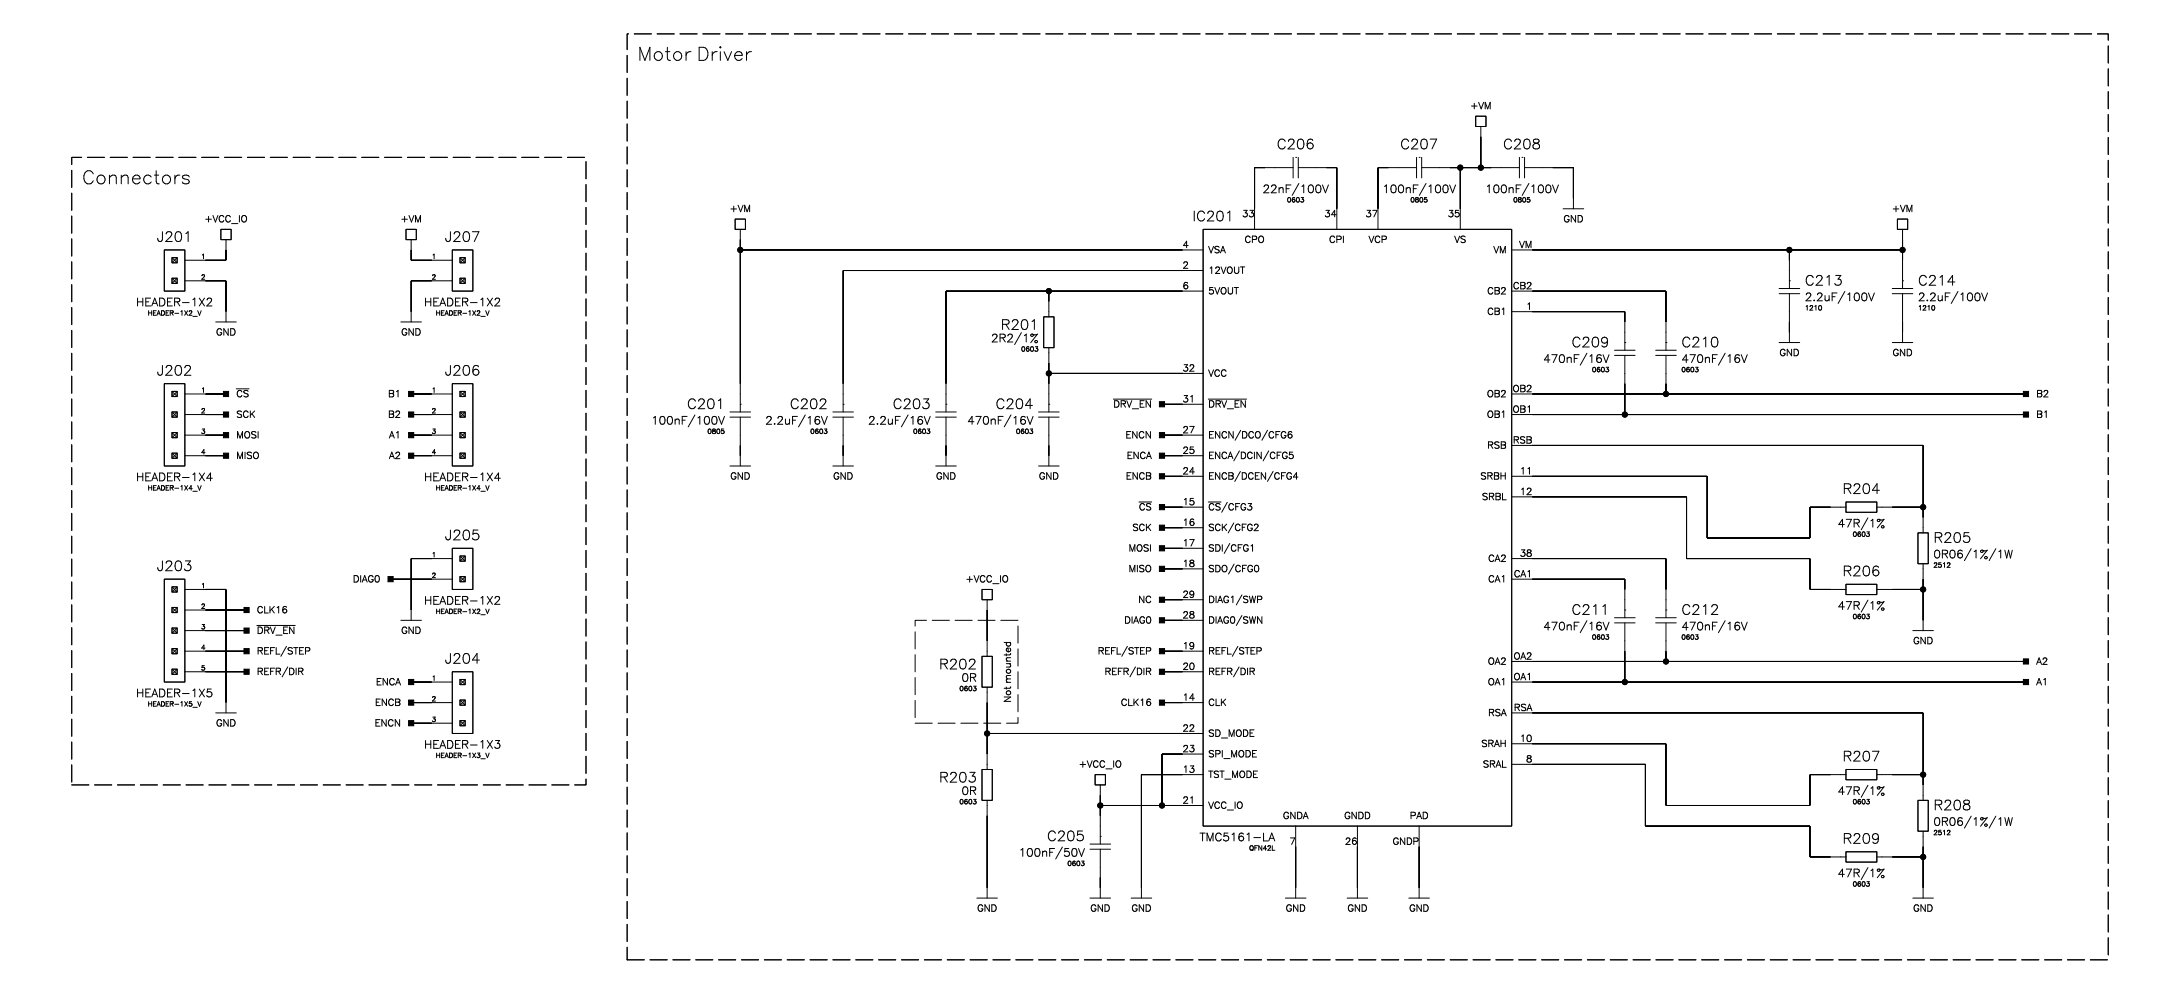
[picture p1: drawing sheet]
<svg xmlns="http://www.w3.org/2000/svg" width="539mm" height="249mm" viewBox="0 0 539 249" stroke-linecap="round" stroke-linejoin="round" font-family="sans-serif">
<g fill="none" stroke="#000" stroke-width=".25">
<path d="M319.3 38.8v5.1M319.9 38.8h.1M320.5 38.8v5.1M349.7 38.8v5.1M350.4 38.8h.1M351 38.8v5.1M364.3 28.7h2.6v2.5h-2.6zM365.6 31.2v10.2M375.1 38.8v5.1M375.8 38.8h.1M376.4 38.8v5.1M54.5 56.6h2.6v2.6h-2.6z"/>
<path d="M55.8 59.2v5h-10.2M100.2 56.6h2.6v2.6h-2.6zM101.5 59.2v5h10.2M181.5 54.1h2.5v2.5h-2.5zM182.8 56.6v45.1M297 56.6h76.2v147.3h-76.2zM319.3 41.4h-9.6v15.2M320.5 41.4h9.6v15.2M320.7 45.3l-1.7 2.9M349.7 41.4h-9.5v15.2M351 41.4h24.1M352.1 45.3l-1.7 2.9"/>
<path d="M360.5 41.4v15.2M376.4 41.4h12.1v10.1M377.5 45.3l-1.7 2.9M385.9 51.5h5.1M468.5 54.1h2.5v2.5h-2.5zM469.7 56.6v14.6M40.6 61.7h5v10.2h-5zM42.5 63.6h1.2v1.3h-1.2zM42.5 68.7h1.2v1.2h-1.2zM42.5 63.6l1.2 1.3M42.5 68.7l1.2 1.2M43.7 63.6l-1.2 1.3"/>
<path d="M43.7 68.7l-1.2 1.2M45.6 69.3h10.2v10.2M53.3 79.5h5M99 79.5h5.1M111.7 61.7h5v10.2h-5zM111.7 69.3h-10.2v10.2M113.6 63.6h1.2v1.3h-1.2zM113.6 68.7h1.2v1.2h-1.2zM113.6 63.6l1.2 1.3M113.6 68.7l1.2 1.2M114.8 63.6l-1.2 1.3M114.8 68.7l-1.2 1.2"/>
<path d="M182.8 61.7h114.2M257.7 78.2h2.5v7.6h-2.5zM259 71.9v6.3M297 66.8h-88.8v34.9M297 71.9h-63.4v29.8M373.2 76.9h28v9.6M373.2 61.7h96.5M373.2 71.9h38.1v14.6M439.3 72.5h5M439.3 71.2h5M441.8 69.3h.1M441.8 61.7v9.5"/>
<path d="M441.8 72.5v12M455.5 71.9l-1.7 3M467.2 72.5h5.1M467.2 71.2h5.1M469.7 69.3h.1M469.7 72.5v12M483.4 71.9l-1.6 3M40.6 94.7h5v20.3h-5zM42.5 96.6h1.2v1.3h-1.2zM42.5 96.6l1.2 1.3M43.7 96.6l-1.2 1.3M45.6 97.2h10.2"/>
<path d="M101.5 97.2h10.2M111.7 94.7h5v20.3h-5zM113.6 96.6h1.2v1.3h-1.2zM113.6 96.6l1.2 1.3M114.8 96.6l-1.2 1.3M182.8 99.8h.1M208.2 99.8h.1M233.6 99.8h.1M252.2 82.1l-1.7 3M259 99.8h.1M259 92.2h38M259 85.8v15.9"/>
<path d="M274.9 98.5h9.4M286.9 99.8h10.1M298.3 98.5h9.5M373.2 97.2h127M391.8 87.2l-1.6 2.9M398.6 87.7h5.1M398.6 86.5h5.1M401.2 84.5h.1M401.2 87.7v14.6M408.8 87.7h5.1M408.8 86.5h5.1M411.3 84.5h.1"/>
<path d="M411.3 87.7v9.5M425.9 87.2l-1.6 2.9M439.3 84.5h5M467.2 84.5h5.1M42.5 101.7h1.2v1.3h-1.2zM42.5 106.8h1.2v1.2h-1.2zM42.5 111.8h1.2v1.3h-1.2zM42.5 101.7l1.2 1.3M42.5 106.8l1.2 1.2M42.5 111.8l1.2 1.3M43.7 101.7l-1.2 1.3M43.7 106.8l-1.2 1.2"/>
<path d="M43.7 111.8l-1.2 1.3M45.6 107.4h10.2M45.6 112.5h10.2M45.6 102.3h10.2M101.5 107.4h10.2M101.5 112.5h10.2M101.5 102.3h10.2M113.6 101.7h1.2v1.3h-1.2zM113.6 106.8h1.2v1.2h-1.2zM113.6 111.8h1.2v1.3h-1.2zM113.6 101.7l1.2 1.3M113.6 106.8l1.2 1.2"/>
<path d="M113.6 111.8l1.2 1.3M114.8 101.7l-1.2 1.3M114.8 106.8l-1.2 1.2M114.8 111.8l-1.2 1.3M171.6 102.4l-1.7 3M180.2 103h5.1M180.2 101.7h5.1M180.2 115h5.1M182.8 103v12M198.8 102.4l-1.6 3M205.6 103h5.1M205.6 101.7h5.1"/>
<path d="M205.6 115h5.1M208.2 103v12M224.2 102.4l-1.7 3M231 103h5.1M231 101.7h5.1M231 115h5.1M233.6 103v12M249.6 102.4l-1.7 3M256.4 103h5.1M256.4 101.7h5.1M256.4 115h5.1M259 103v12"/>
<path d="M286.9 117.6h10.1M286.9 107.4h10.1M286.9 112.5h10.1M306 111.3l-1.4 2.5M306.2 116.4l-1.3 2.4M306.3 106.2l-1.4 2.5M312.9 106.2l-1.3 2.5M313.2 111.3l-1.3 2.5M314.3 116.4l-1.4 2.4M373.2 117.6h48.3v15.2h25.4v-7.6h8.9M373.2 102.3h127M373.2 109.9h101.6v21.6"/>
<path d="M111.7 135.3h5v10.2h-5zM111.7 137.9h-10.2v15.2M113.6 137.2h1.2v1.3h-1.2zM113.6 137.2l1.2 1.3M114.8 137.2l-1.2 1.3M286.9 135.3h10.1M286.9 130.3h10.1M286.9 125.2h10.1M303 124l-1.4 2.4M303.6 134.1l-1.4 2.5M304.6 129.1l-1.4 2.4M304.7 139.2l-1.4 2.5"/>
<path d="M373.2 122.6h43.2v15.3h30.5v7.6h8.9M373.2 137.9h38.1v14.6M455.8 123.9h7.6v2.5h-7.6zM461.2 127.8l-1.7 3M463.4 125.2h11.4M473.5 131.5h2.6v7.6h-2.6zM474.8 139.1v16.6M486.7 135.4l-1.7 3M492.8 135.4l-1.7 3M40.6 143h5v25.4h-5zM42.5 144.9h1.2v1.2h-1.2zM42.5 149.9h1.2v1.3h-1.2z"/>
<path d="M42.5 155h1.2v1.3h-1.2zM42.5 144.9l1.2 1.2M42.5 149.9l1.2 1.3M42.5 155l1.2 1.3M43.7 144.9l-1.2 1.2M43.7 149.9l-1.2 1.3M43.7 155l-1.2 1.3M45.6 155.7h15.3M45.6 150.6h15.3M45.6 145.5h10.2v30.5M63.4 154.4h9.5M70.7 159.5l-1.4 2.5"/>
<path d="M96.4 143h15.3M99 153.1h5.1M113.6 142.3h1.2v1.3h-1.2zM113.6 142.3l1.2 1.3M114.8 142.3l-1.2 1.3M242.4 145.5h2.6v2.5h-2.6zM243.7 148v14M278.3 159.5l-1.3 2.5M286.9 140.4h10.1M286.9 153.1h10.1M286.9 148h10.1M305.6 159.5l-1.4 2.5"/>
<path d="M306.6 151.9l-1.4 2.5M306.6 146.8l-1.4 2.5M373.2 143h28v9.5M391.8 153.2l-1.6 3M398.6 153.7h5.1M398.6 152.5h5.1M401.2 150.6h.1M401.2 153.7v14.7M408.8 153.7h5.1M408.8 152.5h5.1M411.3 150.6h.1M411.3 153.7v9.6"/>
<path d="M425.9 153.2l-1.6 3M455.8 144.2h7.6v2.6h-7.6zM461.2 148.1l-1.7 3M463.4 145.5h11.4M472.3 155.7h5M42.5 160.1h1.2v1.3h-1.2zM42.5 165.2h1.2v1.2h-1.2zM42.5 160.1l1.2 1.3M42.5 165.2l1.2 1.2M43.7 160.1l-1.2 1.3M43.7 165.2l-1.2 1.2M45.6 160.7h15.3"/>
<path d="M45.6 165.8h15.3M53.3 176h5M71 164.6l-1.3 2.5M101.5 173.4h10.2M101.5 168.4h10.2M101.5 178.5h10.2M111.7 165.8h5v15.2h-5zM113.6 167.7h1.2v1.3h-1.2zM113.6 172.8h1.2v1.3h-1.2zM113.6 177.9h1.2v1.2h-1.2zM113.6 167.7l1.2 1.3M113.6 172.8l1.2 1.3"/>
<path d="M113.6 177.9l1.2 1.2M114.8 167.7l-1.2 1.3M114.8 172.8l-1.2 1.3M114.8 177.9l-1.2 1.2M242.4 162h2.6v7.6h-2.6zM243.7 169.6v20.3M280.3 164.6l-1.3 2.5M286.9 173.4h10.1M286.9 160.7h10.1M286.9 165.8h10.1M305.9 164.6l-1.4 2.5M373.2 163.3h127"/>
<path d="M373.2 168.4h127M373.2 176h101.6v21.6M242.4 189.9h2.6v7.7h-2.6zM243.7 181h53.3M243.7 197.6v24.1M270.4 191.2h2.5v2.5h-2.5zM271.7 198.8h25.3M271.7 193.7v14.6M297 191.2h-15.2v30.5M297 186.1h-10.1v12.7M373.2 188.7h33v15.2h40.7v7.6h8.9M373.2 183.6h38.1v15.2h35.6v-7.6h8.9"/>
<path d="M455.8 189.9h7.6v2.6h-7.6zM461.2 193.8l-1.7 3M463.4 191.2h11.4M473.5 197.6h2.6v7.6h-2.6zM262.3 209.1l-1.7 2.9M269.1 209.6h5.1M269.1 208.3h5.1M271.7 206.4h.1M271.7 209.6v12.1M319.9 203.9v17.8M335.1 203.9v17.8M350.4 203.9v17.8"/>
<path d="M455.8 210.3h7.6v2.5h-7.6zM461.2 214.2l-1.7 2.9M463.4 211.5h11.4M474.8 205.2v16.5M486.7 201.5l-1.7 2.9M492.8 201.5l-1.7 2.9M241.2 221.7h5.1M269.1 221.7h5.1M279.3 221.7h5M317.4 221.7h5M332.6 221.7h5.1M347.8 221.7h5.1"/>
<path d="M472.3 221.7h5"/>
<circle cx="360.5" cy="41.4" r=".63"/>
<circle cx="365.6" cy="41.4" r=".63"/>
<circle cx="182.8" cy="61.7" r=".63"/>
<circle cx="259" cy="71.9" r=".63"/>
<circle cx="441.8" cy="61.7" r=".63"/>
<circle cx="469.7" cy="61.7" r=".63"/>
<circle cx="259" cy="92.2" r=".63"/>
<circle cx="411.3" cy="97.2" r=".63"/>
<circle cx="401.2" cy="102.3" r=".63"/>
<circle cx="474.8" cy="125.2" r=".63"/>
<circle cx="474.8" cy="145.5" r=".63"/>
<circle cx="401.2" cy="168.3" r=".63"/>
<circle cx="411.3" cy="163.3" r=".63"/>
<circle cx="243.7" cy="181" r=".63"/>
<circle cx="271.7" cy="198.8" r=".63"/>
<circle cx="286.9" cy="198.8" r=".63"/>
<circle cx="474.8" cy="191.2" r=".63"/>
<circle cx="474.8" cy="211.5" r=".63"/>
</g>
<g fill="#000" stroke="#000" stroke-width=".25">
<path d="M365.6 33.8v7.6z" fill-rule="evenodd"/>
<path d="M182.8 59.2v2.5z" fill-rule="evenodd"/>
<path d="M309.7 41.4v10.1z" fill-rule="evenodd"/>
<path d="M309.7 41.4h2.6z" fill-rule="evenodd"/>
<path d="M327.5 41.4h2.6z" fill-rule="evenodd"/>
<path d="M330.1 41.4v10.1z" fill-rule="evenodd"/>
<path d="M340.2 41.4v10.1z" fill-rule="evenodd"/>
<path d="M340.2 41.4h2.6z" fill-rule="evenodd"/>
<path d="M358 41.4h2.5z" fill-rule="evenodd"/>
<path d="M360.5 41.4v10.1z" fill-rule="evenodd"/>
<path d="M360.5 41.4h5.1z" fill-rule="evenodd"/>
<path d="M365.6 41.4h2.5z" fill-rule="evenodd"/>
<path d="M383.4 41.4h5.1z" fill-rule="evenodd"/>
<path d="M388.5 41.4v7.6z" fill-rule="evenodd"/>
<path d="M469.7 59.2v2.5z" fill-rule="evenodd"/>
<path d="M50.7 69.3h5.1z" fill-rule="evenodd"/>
<path d="M55.8 69.3v7.6z" fill-rule="evenodd"/>
<path d="M50.7 64.2h5.1z" fill-rule="evenodd"/>
<path d="M55.8 61.7v2.5z" fill-rule="evenodd"/>
<path d="M101.5 61.7v2.5z" fill-rule="evenodd"/>
<path d="M101.5 69.3v7.6z" fill-rule="evenodd"/>
<path d="M101.5 64.2h5.1z" fill-rule="evenodd"/>
<path d="M101.5 69.3h5.1z" fill-rule="evenodd"/>
<path d="M182.8 61.7v33z" fill-rule="evenodd"/>
<path d="M208.2 66.8v27.9z" fill-rule="evenodd"/>
<path d="M233.6 71.9v22.8z" fill-rule="evenodd"/>
<path d="M259 71.9v2.5z" fill-rule="evenodd"/>
<path d="M233.6 71.9h25.4z" fill-rule="evenodd"/>
<path d="M208.2 66.8h83.8z" fill-rule="evenodd"/>
<path d="M259 71.9h33z" fill-rule="evenodd"/>
<path d="M182.8 61.7h109.2z" fill-rule="evenodd"/>
<path d="M401.2 76.9v2.6z" fill-rule="evenodd"/>
<path d="M378.3 76.9h22.9z" fill-rule="evenodd"/>
<path d="M411.3 71.9v7.6z" fill-rule="evenodd"/>
<path d="M378.3 71.9h33z" fill-rule="evenodd"/>
<path d="M441.8 79.5v2.5z" fill-rule="evenodd"/>
<path d="M441.8 61.7v2.5z" fill-rule="evenodd"/>
<path d="M378.3 61.7h63.5z" fill-rule="evenodd"/>
<path d="M469.7 79.5v2.5z" fill-rule="evenodd"/>
<path d="M441.8 61.7h27.9z" fill-rule="evenodd"/>
<path d="M469.7 61.7v2.5z" fill-rule="evenodd"/>
<path d="M55.2 96.6h1.2v1.3h-1.2z" fill-rule="evenodd"/>
<path d="M50.7 97.2h5.1z" fill-rule="evenodd"/>
<path d="M100.9 96.6h1.2v1.3h-1.2z" fill-rule="evenodd"/>
<path d="M101.5 97.2h5.1z" fill-rule="evenodd"/>
<path d="M259 92.2v2.5z" fill-rule="evenodd"/>
<path d="M259 89.6v2.6z" fill-rule="evenodd"/>
<path d="M259 92.2h33z" fill-rule="evenodd"/>
<path d="M286.9 99.8h5.1z" fill-rule="evenodd"/>
<path d="M401.2 94.7v7.6z" fill-rule="evenodd"/>
<path d="M411.3 94.7v2.5z" fill-rule="evenodd"/>
<path d="M378.3 97.2h33z" fill-rule="evenodd"/>
<path d="M499.6 96.6h1.2v1.3h-1.2z" fill-rule="evenodd"/>
<path d="M411.3 97.2h88.9z" fill-rule="evenodd"/>
<path d="M55.2 101.7h1.2v1.3h-1.2z" fill-rule="evenodd"/>
<path d="M55.2 106.8h1.2v1.2h-1.2z" fill-rule="evenodd"/>
<path d="M55.2 111.8h1.2v1.3h-1.2z" fill-rule="evenodd"/>
<path d="M50.7 102.3h5.1z" fill-rule="evenodd"/>
<path d="M50.7 107.4h5.1z" fill-rule="evenodd"/>
<path d="M50.7 112.5h5.1z" fill-rule="evenodd"/>
<path d="M100.9 106.8h1.2v1.2h-1.2z" fill-rule="evenodd"/>
<path d="M100.9 111.8h1.2v1.3h-1.2z" fill-rule="evenodd"/>
<path d="M100.9 101.7h1.2v1.3h-1.2z" fill-rule="evenodd"/>
<path d="M101.5 107.4h5.1z" fill-rule="evenodd"/>
<path d="M101.5 112.5h5.1z" fill-rule="evenodd"/>
<path d="M101.5 102.3h5.1z" fill-rule="evenodd"/>
<path d="M182.8 109.9v2.6z" fill-rule="evenodd"/>
<path d="M208.2 109.9v2.6z" fill-rule="evenodd"/>
<path d="M233.6 109.9v2.6z" fill-rule="evenodd"/>
<path d="M259 109.9v2.6z" fill-rule="evenodd"/>
<path d="M286.3 99.2h1.2v1.2h-1.2z" fill-rule="evenodd"/>
<path d="M286.3 106.8h1.2v1.2h-1.2z" fill-rule="evenodd"/>
<path d="M286.3 111.8h1.2v1.3h-1.2z" fill-rule="evenodd"/>
<path d="M286.3 116.9h1.2v1.3h-1.2z" fill-rule="evenodd"/>
<path d="M286.9 107.4h5.1z" fill-rule="evenodd"/>
<path d="M286.9 112.5h5.1z" fill-rule="evenodd"/>
<path d="M286.9 117.6h5.1z" fill-rule="evenodd"/>
<path d="M378.3 102.3h22.9z" fill-rule="evenodd"/>
<path d="M421.5 117.6v15.2z" fill-rule="evenodd"/>
<path d="M378.3 117.6h43.2z" fill-rule="evenodd"/>
<path d="M474.8 109.9v15.3z" fill-rule="evenodd"/>
<path d="M378.3 109.9h96.5z" fill-rule="evenodd"/>
<path d="M499.6 101.7h1.2v1.3h-1.2z" fill-rule="evenodd"/>
<path d="M401.2 102.3h99z" fill-rule="evenodd"/>
<path d="M101.5 137.9v12.7z" fill-rule="evenodd"/>
<path d="M101.5 137.9h5.1z" fill-rule="evenodd"/>
<path d="M286.3 124.5h1.2v1.3h-1.2z" fill-rule="evenodd"/>
<path d="M286.3 129.6h1.2v1.3h-1.2z" fill-rule="evenodd"/>
<path d="M286.3 134.7h1.2v1.3h-1.2z" fill-rule="evenodd"/>
<path d="M286.9 125.2h5.1z" fill-rule="evenodd"/>
<path d="M286.9 130.3h5.1z" fill-rule="evenodd"/>
<path d="M286.9 135.3h5.1z" fill-rule="evenodd"/>
<path d="M411.3 137.9v7.6z" fill-rule="evenodd"/>
<path d="M378.3 137.9h33z" fill-rule="evenodd"/>
<path d="M416.4 122.6v15.3z" fill-rule="evenodd"/>
<path d="M378.3 122.6h38.1z" fill-rule="evenodd"/>
<path d="M446.9 125.2v7.6z" fill-rule="evenodd"/>
<path d="M421.5 132.8h25.4z" fill-rule="evenodd"/>
<path d="M416.4 137.9h30.5z" fill-rule="evenodd"/>
<path d="M446.9 137.9v7.6z" fill-rule="evenodd"/>
<path d="M446.9 125.2h5.1z" fill-rule="evenodd"/>
<path d="M467.2 125.2h7.6z" fill-rule="evenodd"/>
<path d="M474.8 125.2v2.5z" fill-rule="evenodd"/>
<path d="M50.7 145.5h5.1z" fill-rule="evenodd"/>
<path d="M55.8 145.5v27.9z" fill-rule="evenodd"/>
<path d="M60.2 155h1.3v1.3h-1.3z" fill-rule="evenodd"/>
<path d="M60.2 149.9h1.3v1.3h-1.3z" fill-rule="evenodd"/>
<path d="M50.7 155.7h10.2z" fill-rule="evenodd"/>
<path d="M50.7 150.6h10.2z" fill-rule="evenodd"/>
<path d="M95.8 142.3h1.3v1.3h-1.3z" fill-rule="evenodd"/>
<path d="M96.4 143h10.2z" fill-rule="evenodd"/>
<path d="M243.7 150.6v7.6z" fill-rule="evenodd"/>
<path d="M286.3 147.4h1.2v1.3h-1.2z" fill-rule="evenodd"/>
<path d="M286.3 152.5h1.2v1.2h-1.2z" fill-rule="evenodd"/>
<path d="M286.3 139.8h1.2v1.3h-1.2z" fill-rule="evenodd"/>
<path d="M286.9 148h5.1z" fill-rule="evenodd"/>
<path d="M286.9 153.1h5.1z" fill-rule="evenodd"/>
<path d="M286.9 140.4h5.1z" fill-rule="evenodd"/>
<path d="M401.2 143v2.5z" fill-rule="evenodd"/>
<path d="M378.3 143h22.9z" fill-rule="evenodd"/>
<path d="M446.9 145.5h5.1z" fill-rule="evenodd"/>
<path d="M474.8 143v2.5z" fill-rule="evenodd"/>
<path d="M474.8 145.5v7.6z" fill-rule="evenodd"/>
<path d="M467.2 145.5h7.6z" fill-rule="evenodd"/>
<path d="M60.2 160.1h1.3v1.3h-1.3z" fill-rule="evenodd"/>
<path d="M60.2 165.2h1.3v1.2h-1.3z" fill-rule="evenodd"/>
<path d="M50.7 160.7h10.2z" fill-rule="evenodd"/>
<path d="M50.7 165.8h10.2z" fill-rule="evenodd"/>
<path d="M100.9 177.9h1.2v1.2h-1.2z" fill-rule="evenodd"/>
<path d="M100.9 167.7h1.2v1.3h-1.2z" fill-rule="evenodd"/>
<path d="M100.9 172.8h1.2v1.3h-1.2z" fill-rule="evenodd"/>
<path d="M101.5 178.5h5.1z" fill-rule="evenodd"/>
<path d="M101.5 168.4h5.1z" fill-rule="evenodd"/>
<path d="M101.5 173.4h5.1z" fill-rule="evenodd"/>
<path d="M243.7 173.4v7.6z" fill-rule="evenodd"/>
<path d="M286.3 160.1h1.2v1.3h-1.2z" fill-rule="evenodd"/>
<path d="M286.3 165.2h1.2v1.2h-1.2z" fill-rule="evenodd"/>
<path d="M286.3 172.8h1.2v1.3h-1.2z" fill-rule="evenodd"/>
<path d="M286.9 160.7h5.1z" fill-rule="evenodd"/>
<path d="M286.9 165.8h5.1z" fill-rule="evenodd"/>
<path d="M286.9 173.4h5.1z" fill-rule="evenodd"/>
<path d="M378.3 168.4h22.9z" fill-rule="evenodd"/>
<path d="M401.2 160.7v7.7z" fill-rule="evenodd"/>
<path d="M411.3 160.7v2.6z" fill-rule="evenodd"/>
<path d="M378.3 163.3h33z" fill-rule="evenodd"/>
<path d="M474.8 176v15.2z" fill-rule="evenodd"/>
<path d="M378.3 176h96.5z" fill-rule="evenodd"/>
<path d="M499.6 162.6h1.2v1.3h-1.2z" fill-rule="evenodd"/>
<path d="M499.6 167.7h1.2v1.3h-1.2z" fill-rule="evenodd"/>
<path d="M411.3 163.3h88.9z" fill-rule="evenodd"/>
<path d="M401.2 168.4h99z" fill-rule="evenodd"/>
<path d="M243.7 181v5.1z" fill-rule="evenodd"/>
<path d="M271.7 198.8v2.6z" fill-rule="evenodd"/>
<path d="M271.7 196.3v2.5z" fill-rule="evenodd"/>
<path d="M281.8 191.2v27.9z" fill-rule="evenodd"/>
<path d="M271.7 198.8h15.2z" fill-rule="evenodd"/>
<path d="M286.9 186.1v12.7z" fill-rule="evenodd"/>
<path d="M281.8 191.2h10.2z" fill-rule="evenodd"/>
<path d="M243.7 181h48.3z" fill-rule="evenodd"/>
<path d="M286.9 186.1h5.1z" fill-rule="evenodd"/>
<path d="M286.9 198.8h5.1z" fill-rule="evenodd"/>
<path d="M406.2 188.7v15.2z" fill-rule="evenodd"/>
<path d="M378.3 188.7h27.9z" fill-rule="evenodd"/>
<path d="M411.3 183.6v15.2z" fill-rule="evenodd"/>
<path d="M378.3 183.6h33z" fill-rule="evenodd"/>
<path d="M446.9 191.2v7.6z" fill-rule="evenodd"/>
<path d="M411.3 198.8h35.6z" fill-rule="evenodd"/>
<path d="M446.9 191.2h5.1z" fill-rule="evenodd"/>
<path d="M467.2 191.2h7.6z" fill-rule="evenodd"/>
<path d="M474.8 191.2v2.5z" fill-rule="evenodd"/>
<path d="M243.7 201.4v17.7z" fill-rule="evenodd"/>
<path d="M271.7 216.6v2.5z" fill-rule="evenodd"/>
<path d="M319.9 209v10.1z" fill-rule="evenodd"/>
<path d="M335.1 209v10.1z" fill-rule="evenodd"/>
<path d="M350.4 209v10.1z" fill-rule="evenodd"/>
<path d="M446.9 203.9v7.6z" fill-rule="evenodd"/>
<path d="M406.2 203.9h40.7z" fill-rule="evenodd"/>
<path d="M446.9 211.5h5.1z" fill-rule="evenodd"/>
<path d="M467.2 211.5h7.6z" fill-rule="evenodd"/>
<path d="M474.8 209v2.5z" fill-rule="evenodd"/>
<path d="M474.8 211.5v7.6z" fill-rule="evenodd"/>
<circle cx="360.5" cy="41.4" r=".63"/>
<circle cx="365.6" cy="41.4" r=".63"/>
<circle cx="182.8" cy="61.7" r=".63"/>
<circle cx="259" cy="71.9" r=".63"/>
<circle cx="441.8" cy="61.7" r=".63"/>
<circle cx="469.7" cy="61.7" r=".63"/>
<circle cx="259" cy="92.2" r=".63"/>
<circle cx="411.3" cy="97.2" r=".63"/>
<circle cx="401.2" cy="102.3" r=".63"/>
<circle cx="474.8" cy="125.2" r=".63"/>
<circle cx="474.8" cy="145.5" r=".63"/>
<circle cx="401.2" cy="168.3" r=".63"/>
<circle cx="411.3" cy="163.3" r=".63"/>
<circle cx="243.7" cy="181" r=".63"/>
<circle cx="271.7" cy="198.8" r=".63"/>
<circle cx="286.9" cy="198.8" r=".63"/>
<circle cx="474.8" cy="191.2" r=".63"/>
<circle cx="474.8" cy="211.5" r=".63"/>
</g>
<path d="M154.8 8.4h365.7v228.5h-365.7zM17.7 38.8h127v154.9h-127zM225.9 153.1h25.4v25.4h-25.4z" fill="none" stroke="#000" stroke-width=".25" stroke-dasharray="4.2 1.4"/>
<g font-size="4.9">
<text x="157.4" y="14">Mot</text>
<text x="165.8" y="14">or Dri</text>
<text x="178.5" y="14">ver</text>
<text x="20.2" y="44.5">Connect</text>
<text x="39.6" y="44.5">ors</text>
</g>
<g font-size="3.5">
<text x="315.2" y="36.1">C206</text>
<text x="345.7" y="36.1">C207</text>
<text x="371.1" y="36.1">C208</text>
<text x="294.4" y="53.9">I</text>
<text x="295.3" y="53.9">C201</text>
<text x="38.7" y="59">J201</text>
<text x="109.8" y="59">J207</text>
<text x="445.6" y="69.8">C21</text>
<text x="452.6" y="69.8">3</text>
<text x="473.5" y="69.8">C21</text>
<text x="480.6" y="69.8">4</text>
<text x="247.1" y="80.7">R201</text>
<text x="388" y="85">C209</text>
<text x="415.1" y="85">C21</text>
<text x="422.2" y="85">0</text>
<text x="38.7" y="92">J202</text>
<text x="109.8" y="92">J206</text>
<text x="169.6" y="100.2">C201</text>
<text x="195" y="100.2">C202</text>
<text x="220.4" y="100.2">C203</text>
<text x="245.8" y="100.2">C204</text>
<text x="454.9" y="121.2">R204</text>
<text x="109.8" y="132.6">J205</text>
<text x="477.3" y="133.2">R205</text>
<text x="38.7" y="140.2">J203</text>
<text x="454.9" y="141.5">R206</text>
<text x="388" y="151">C21</text>
<text x="395" y="151">1</text>
<text x="415.1" y="151">C21</text>
<text x="422.2" y="151">2</text>
<text x="109.8" y="163.1">J204</text>
<text x="231.8" y="164.5">R202</text>
<text x="454.9" y="187.2">R207</text>
<text x="231.8" y="192.4">R203</text>
<text x="477.3" y="199.3">R208</text>
<text x="258.5" y="206.9">C205</text>
<text x="454.9" y="207.5">R209</text>
</g>
<g font-size="2.8">
<text x="311.7" y="47">22nF/100V</text>
<text x="341.3" y="47">100nF/100V</text>
<text x="366.7" y="47">100nF/100V</text>
<text x="33.6" y="75">HEADER-1X2</text>
<text x="104.7" y="75">HEADER-1X2</text>
<text x="445.6" y="73.7">2.2uF/100V</text>
<text x="473.5" y="73.7">2.2uF/100V</text>
<text x="244.7" y="83.9">2R2/1%</text>
<text x="381" y="88.9">470nF/16V</text>
<text x="415.1" y="88.9">470nF/16V</text>
<text x="160.8" y="104.2">100nF/100V</text>
<text x="188.9" y="104.2">2.2uF/16V</text>
<text x="214.3" y="104.2">2.2uF/16V</text>
<text x="238.8" y="104.2">470nF/16V</text>
<text x="33.6" y="118.1">HEADER-1X4</text>
<text x="104.7" y="118.1">HEADER-1X4</text>
<text x="453.7" y="129.6">47R/1%</text>
<text x="477.3" y="137.2">0R06/1%/1W</text>
<text x="104.7" y="148.6">HEADER-1X2</text>
<text x="453.7" y="149.9">47R/1%</text>
<text x="381" y="155">470nF/16V</text>
<text x="415.1" y="155">470nF/16V</text>
<text x="237.4" y="167.7">0R</text>
<text x="33.6" y="171.5">HEADER-1X5</text>
<text x="104.7" y="184.2">HEADER-1X3</text>
<text x="237.4" y="195.6">0R</text>
<text x="453.7" y="195.6">47R/1%</text>
<text x="477.3" y="203.2">0R06/1%/1W</text>
<text x="296.2" y="207">TMC5161-LA</text>
<text x="251.5" y="210.8">100nF/50V</text>
<text x="453.7" y="215.9">47R/1%</text>
</g>
<g font-size="2.5">
<text x="363" y="26.3">+VM</text>
<text x="180.2" y="51.7">+VM</text>
<text x="306.7" y="53">33</text>
<text x="327" y="53">34</text>
<text x="337.1" y="53">37</text>
<text x="357.5" y="53">35</text>
<text x="467.1" y="51.7">+VM</text>
<text x="50.5" y="54.3">+VCC_IO</text>
<text x="98.9" y="54.3">+VM</text>
<text x="307.3" y="59.3">CPO</text>
<text x="328.1" y="59.3">CPI</text>
<text x="337.9" y="59.3">VCP</text>
<text x="359.1" y="59.3">VS</text>
<text x="386" y="54.3">GND</text>
<text x="292" y="60.6">4</text>
<text x="292" y="65.7">2</text>
<text x="298.3" y="61.9">VSA</text>
<text x="368.7" y="61.9">VM</text>
<text x="375.1" y="60.6">VM</text>
<text x="292" y="70.8">6</text>
<text x="298.3" y="67">12VOUT</text>
<text x="373.5" y="70.8">CB2</text>
<text x="298.3" y="72">5VOUT</text>
<text x="367.2" y="77.1">CB1</text>
<text x="367.2" y="72">CB2</text>
<text x="376.8" y="75.9">1</text>
<text x="53.3" y="82.2">GND</text>
<text x="99" y="82.2">GND</text>
<text x="439.3" y="87.3">GND</text>
<text x="467.3" y="87.3">GND</text>
<text x="292" y="91.1">32</text>
<text x="298.3" y="92.4">VCC</text>
<text x="58.3" y="97.4">CS</text>
<text x="95.8" y="97.4">B1</text>
<text x="274.9" y="100">DRV_EN</text>
<text x="292" y="98.7">31</text>
<text x="298.3" y="100">DRV_EN</text>
<text x="367.1" y="97.4">OB2</text>
<text x="373.5" y="101.2">OB1</text>
<text x="373.5" y="96.2">OB2</text>
<text x="502.7" y="97.4">B2</text>
<text x="58.3" y="102.5">SCK</text>
<text x="58.3" y="107.6">MOSI</text>
<text x="95.8" y="102.5">B2</text>
<text x="96" y="107.6">A1</text>
<text x="277.9" y="107.6">ENCN</text>
<text x="292" y="106.3">27</text>
<text x="298.3" y="107.6">ENCN/DCO/CFG6</text>
<text x="367.1" y="102.5">OB1</text>
<text x="502.7" y="102.5">B1</text>
<text x="58.3" y="112.7">MISO</text>
<text x="96" y="112.7">A2</text>
<text x="278.2" y="112.7">ENCA</text>
<text x="292" y="111.4">25</text>
<text x="298.3" y="112.7">ENCA/DCIN/CFG5</text>
<text x="367.2" y="110.1">RSB</text>
<text x="373.5" y="108.9">RSB</text>
<text x="180.3" y="117.8">GND</text>
<text x="205.7" y="117.8">GND</text>
<text x="231.1" y="117.8">GND</text>
<text x="256.5" y="117.8">GND</text>
<text x="278" y="117.8">ENCB</text>
<text x="292" y="116.5">24</text>
<text x="298.3" y="117.8">ENCB/DCEN/CFG4</text>
<text x="365.5" y="117.8">SRBH</text>
<text x="375.2" y="116.5">11</text>
<text x="281.2" y="125.4">CS</text>
<text x="292" y="124.1">15</text>
<text x="298.3" y="125.4">CS/CFG3</text>
<text x="365.9" y="122.8">SRBL</text>
<text x="375.2" y="121.6">12</text>
<text x="279.6" y="130.5">SCK</text>
<text x="292" y="129.2">16</text>
<text x="298.3" y="130.5">SCK/CFG2</text>
<text x="278.7" y="135.5">MOSI</text>
<text x="292" y="134.3">17</text>
<text x="298.3" y="135.5">SDI/CFG1</text>
<text x="375.2" y="136.8">38</text>
<text x="87.1" y="143.1">DIAG0</text>
<text x="238.4" y="143.1">+VCC_IO</text>
<text x="278.7" y="140.6">MISO</text>
<text x="292" y="139.3">18</text>
<text x="298.3" y="140.6">SDO/CFG0</text>
<text x="367.4" y="143.1">CA1</text>
<text x="367.4" y="138.1">CA2</text>
<text x="373.8" y="141.9">CA1</text>
<text x="281" y="148.2">NC</text>
<text x="292" y="147">29</text>
<text x="298.3" y="148.2">DIAG1/SWP</text>
<text x="63.4" y="155.8">DRV_EN</text>
<text x="63.4" y="150.8">CLK16</text>
<text x="99" y="155.8">GND</text>
<text x="277.6" y="153.3">DIAG0</text>
<text x="292" y="152">28</text>
<text x="298.3" y="153.3">DIAG0/SWN</text>
<text x="63.4" y="160.9">REFL/STEP</text>
<text x="271" y="160.9">REFL/STEP</text>
<text x="292" y="159.7">19</text>
<text x="298.3" y="160.9">REFL/STEP</text>
<text x="472.3" y="158.4">GND</text>
<text x="63.4" y="166">REFR/DIR</text>
<text x="272.7" y="166">REFR/DIR</text>
<text x="292" y="164.7">20</text>
<text x="298.3" y="166">REFR/DIR</text>
<text x="367.3" y="163.5">OA2</text>
<text x="373.7" y="167.3">OA1</text>
<text x="373.7" y="162.2">OA2</text>
<text x="502.7" y="163.5">A2</text>
<text x="92.6" y="173.6">ENCB</text>
<text x="92.8" y="168.5">ENCA</text>
<text x="249.2" y="173.4" transform="rotate(-90 249.2 173.4)">Not mounted</text>
<text x="276.7" y="173.6">CLK16</text>
<text x="292" y="172.4">14</text>
<text x="298.3" y="173.6">CLK</text>
<text x="367.3" y="168.5">OA1</text>
<text x="502.7" y="168.5">A1</text>
<text x="53.3" y="178.7">GND</text>
<text x="92.5" y="178.7">ENCN</text>
<text x="292" y="180">22</text>
<text x="367.4" y="176.2">RSA</text>
<text x="373.8" y="174.9">RSA</text>
<text x="292" y="185">23</text>
<text x="298.3" y="181.2">SD_MODE</text>
<text x="365.7" y="183.8">SRAH</text>
<text x="375.2" y="182.5">10</text>
<text x="266.3" y="188.9">+VCC_IO</text>
<text x="292" y="190.1">13</text>
<text x="298.3" y="191.4">TST_MODE</text>
<text x="298.3" y="186.3">SPI_MODE</text>
<text x="366.1" y="188.9">SRAL</text>
<text x="376.8" y="187.6">8</text>
<text x="292" y="197.7">21</text>
<text x="298.3" y="199">VCC_IO</text>
<text x="316.7" y="201.6">GNDA</text>
<text x="331.9" y="201.6">GNDD</text>
<text x="348.1" y="201.6">PAD</text>
<text x="318.4" y="207.9">7</text>
<text x="332.1" y="207.9">26</text>
<text x="343.8" y="207.9">GNDP</text>
<text x="241.3" y="224.4">GND</text>
<text x="269.2" y="224.4">GND</text>
<text x="279.3" y="224.4">GND</text>
<text x="317.4" y="224.4">GND</text>
<text x="332.7" y="224.4">GND</text>
<text x="347.9" y="224.4">GND</text>
<text x="472.3" y="224.4">GND</text>
</g>
<g font-size="1.8">
<text x="317.7" y="49.4">0603</text>
<text x="348.2" y="49.4">0805</text>
<text x="373.6" y="49.4">0805</text>
<text x="49.6" y="63.4">1</text>
<text x="106.6" y="63.4">1</text>
<text x="49.6" y="68.5">2</text>
<text x="106.6" y="68.5">2</text>
<text x="36.5" y="77.4">HEADER-1X2_V</text>
<text x="107.6" y="77.4">HEADER-1X2_V</text>
<text x="445.6" y="76.1">1210</text>
<text x="473.5" y="76.1">1210</text>
<text x="252.1" y="86.3">0603</text>
<text x="393" y="91.3">0603</text>
<text x="415.1" y="91.3">0603</text>
<text x="49.6" y="101.5">2</text>
<text x="49.6" y="96.4">1</text>
<text x="106.6" y="101.5">2</text>
<text x="106.6" y="96.4">1</text>
<text x="49.6" y="106.6">3</text>
<text x="106.6" y="106.6">3</text>
<text x="174.7" y="106.6">0805</text>
<text x="200" y="106.6">0603</text>
<text x="225.4" y="106.6">0603</text>
<text x="250.8" y="106.6">0603</text>
<text x="49.6" y="111.7">4</text>
<text x="106.6" y="111.7">4</text>
<text x="36.5" y="120.6">HEADER-1X4_V</text>
<text x="107.6" y="120.6">HEADER-1X4_V</text>
<text x="457.4" y="132">0603</text>
<text x="106.6" y="137.1">1</text>
<text x="106.6" y="142.1">2</text>
<text x="477.3" y="139.6">2512</text>
<text x="49.6" y="149.8">2</text>
<text x="49.6" y="144.7">1</text>
<text x="49.6" y="154.8">3</text>
<text x="107.6" y="151">HEADER-1X2_V</text>
<text x="457.4" y="152.3">0603</text>
<text x="49.6" y="159.9">4</text>
<text x="393" y="157.4">0603</text>
<text x="415.1" y="157.4">0603</text>
<text x="49.6" y="165">5</text>
<text x="106.6" y="167.5">1</text>
<text x="36.5" y="173.9">HEADER-1X5_V</text>
<text x="106.6" y="172.6">2</text>
<text x="236.9" y="170.1">0603</text>
<text x="106.6" y="177.7">3</text>
<text x="107.6" y="186.6">HEADER-1X3_V</text>
<text x="236.9" y="198">0603</text>
<text x="457.4" y="198">0603</text>
<text x="308.4" y="209.4">QFN42L</text>
<text x="477.3" y="205.6">2512</text>
<text x="263.5" y="213.2">0603</text>
<text x="457.4" y="218.3">0603</text>
</g>
</svg>
